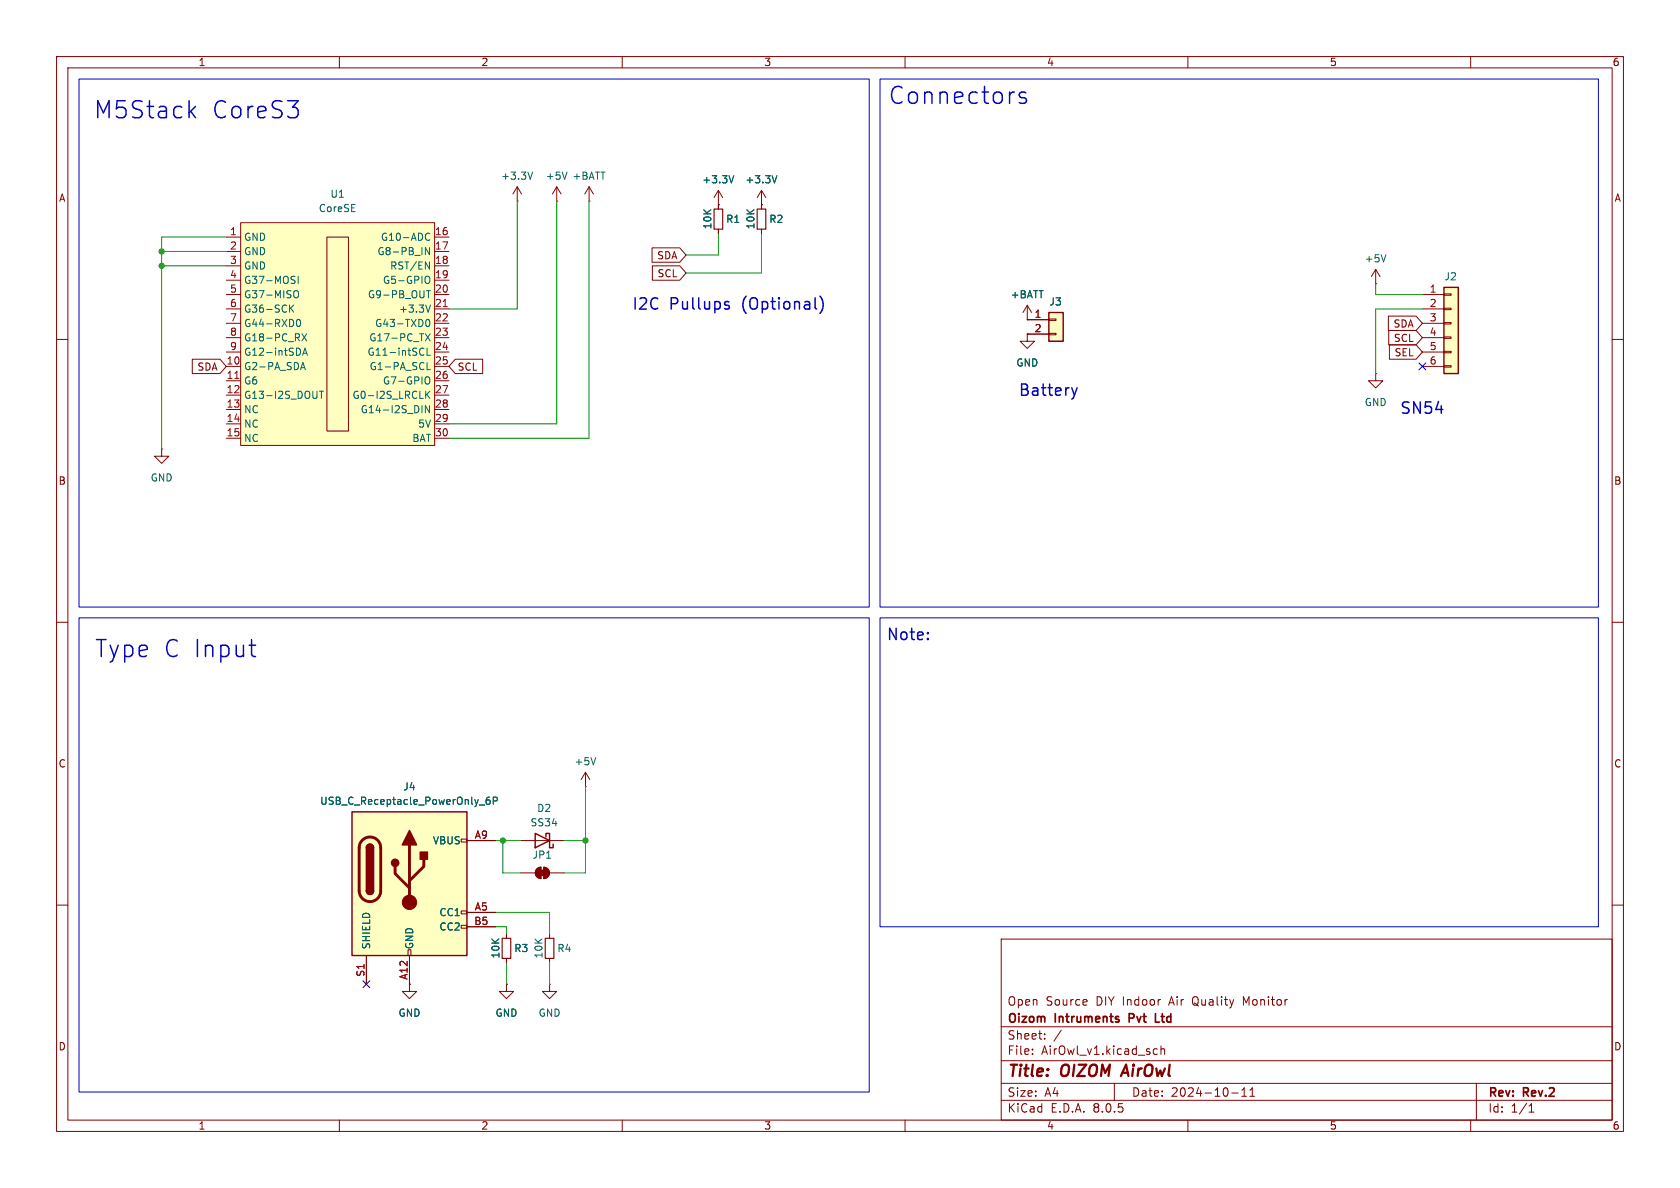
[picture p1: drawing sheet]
<svg xmlns="http://www.w3.org/2000/svg" width="297mm" height="210mm" viewBox="0 0 297 210" stroke-linecap="round" stroke-linejoin="round" font-family="sans-serif">
<g fill="none" stroke="#840000" stroke-width=".18">
<path d="M10 10h277v190h-277zM12 12h273v186h-273zM60 10v2M110 10v2M160 10v2M210 10v2M260 10v2M10 60h2M285 60h2M10 110h2M285 110h2M103.5 139.1h.1"/>
<path d="M103.5 136.5l-.8 1.3M103.5 136.5v2.6M103.5 136.5l.8 1.3M10 160h2M285 160h2M177 166h108v32h-108zM192.1 176.8l.1 .3-.7 .1M60 198v2M110 198v2M160 198v2M177 194.5h108M177 191.5h108"/>
<path d="M177 187.5h108M177 181.5h108M182.5 186.3v.1M182.5 185.5v.1M184.7 183.6v.1M184.7 182.8v.1M187.6 182.1l-1.3 2M197 191.5v3M204 186.3h.6M204 185.5h.6M205.2 185.5l.3-.1 .3 .1 .1 .9M205.2 184.9v1.5"/>
<path d="M210 198v2M217.7 193.2h1.2M219.5 193.8h.9M219.5 192.7l.5-.4v1.5M221 193.8h.8M221 192.7l.4-.4v1.5M260 198v2M261 191.5v6.5M270.3 196.6h.9M270.3 195.5l.4-.4v1.5"/>
</g>
<path d="M199.1 188.2l-.9 2" fill="none" stroke="#840000" stroke-width=".4"/>
<path d="M199.6 180h.6M200.2 179.2h-.6v1.5M204.3 179.2v1.5h.7" fill="none" stroke="#840000" stroke-width=".3"/>
<path d="M105.3 133.9l-.4 1.3" fill="none" stroke="#006464" stroke-width=".18"/>
<path d="M62.2 143.5h20.3v25.4h-20.3z" fill="#ffffc2"/>
<path d="M134.6 36.2v.8M134.6 40.5v.8M81.5 148.3h1v.5h-1zM82.5 148.6h5.1M64.8 168.9v5.1M72.1 167.9h.5v1h-.5zM72.4 168.9v5.1M81.5 163.6h1v.5h-1zM81.5 161h1v.5h-1zM82.5 161.3h5.1M82.5 163.8h5.1" fill="none" stroke="#840000" stroke-width=".18"/>
<path d="M62.2 143.5h20.3v25.4h-20.3zM64.8 157.5a.64 .64 0 0 0 .6 .6 .64 .64 0 0 0 .6-.6M64.8 149.9a.64 .64 0 0 1 .6-.7 .64 .64 0 0 1 .6 .7" fill="none" stroke="#840000" stroke-width=".25"/>
<path d="M64.1 148.5a1.9 1.9 0 0 1 2-.4 1.9 1.9 0 0 1 1.2 1.8v7.6a1.91 1.91 0 0 1-1.9 1.9 1.91 1.91 0 0 1-1.9-1.9v-7.8l.2-.6zM69.8 153.2v1.2l2.6 2.6M72.4 149.4v10.1M74.9 151.9v1.3l-2.5 2.5" fill="none" stroke="#840000" stroke-width=".51"/>
<g fill="#840000" stroke="#840000" stroke-width=".25">
<path d="M64.8 157.5h1.2a.64 .64 0 0 1-.6 .6 .64 .64 0 0 1-.6-.6z"/>
<path d="M64.8 149.9h1.2v7.6h-1.2z"/>
<path d="M65 149.4a.64 .64 0 0 1 .6-.1 .64 .64 0 0 1 .4 .6h-1.2z"/>
<path d="M72.4 146.8l1.3 2.6h-2.6z"/>
<path d="M74.3 150.6h1.3v1.3h-1.3z"/>
<circle cx="69.8" cy="152.5" r=".63"/>
</g>
<circle cx="72.4" cy="159.5" r="1.27" fill="#840000" stroke="#840000" stroke-width=".18"/>
<path d="M84.7 142.3h1M86.5 140.9l-.3 .1a.86 .86 0 0 0 0 1.2l.4-.1 .1-.5-.3-.2-.3 .1-.2 .1M87.2 141.6l.6-.1 .1-.2v-.3l-.7-.1v1.3" fill="none" stroke="#006464" stroke-width=".18"/>
<path d="M133.9 37h1.5v3.5h-1.5z" fill="none" stroke="#840000" stroke-width=".2"/>
<path d="M255.3 50.8h2.5v15.2h-2.5z" fill="#ffffc2"/>
<g fill="none" stroke="#840000" stroke-width=".18">
<path d="M91.4 35.6h.1M91.4 33l-.7 1.3M91.4 33v2.6M91.4 33l.8 1.3M98.4 35.6h.1M98.4 33l-.7 1.3M98.4 33v2.6M98.4 33l.8 1.3M104.1 35.6h.1M104.1 33l-.7 1.3M104.1 33v2.6M104.1 33l.8 1.3"/>
<path d="M127 36.2h.1M127 33.7l-.8 1.2M127 33.7v3.3M127 33.7l.8 1.2M134.6 36.2h.1M134.6 33.7l-.7 1.2M134.6 33.7v2.5M134.6 33.7l.8 1.2M127 40.5v.8M251.5 52.1h3.8M251.5 54.6h3.8M251.5 57.2h3.8"/>
<path d="M251.5 59.7h3.8M255.3 59.6h1.2v.2h-1.2zM255.3 57h1.2v.3h-1.2zM255.3 54.5h1.2v.2h-1.2zM255.3 51.9h1.2v.3h-1.2zM28.6 79.4v1.2h1.2l-1.2 1.3-1.3-1.3h1.3M28.6 79.4h.1M251.5 62.2h3.8M251.5 64.8h3.8M255.3 64.6h1.2v.3h-1.2zM255.3 62.1h1.2v.3h-1.2zM92.1 154.3h2.5"/>
<path d="M92.1 148.6h7.6M94.9 153.6l.7-.3v2a1.01 1.01 0 0 1-.9-.6 1.01 1.01 0 0 1 .2-1.1zM96.1 153.3v2a1.01 1.01 0 0 0 1-1 1.01 1.01 0 0 0-1-1M97.2 154.3h2.5M89.5 165.1v.8M89.5 169.4v.8M97.2 165.1v.8M97.2 169.4v.8"/>
</g>
<path d="M255.3 50.8h2.5v15.2h-2.5zM94.6 147.3l2.6 1.3-2.6 1.3zM96.5 148v-.7h.7v2.6h.6v-.7" fill="none" stroke="#840000" stroke-width=".25"/>
<path d="M94.2 30.4l-.5 1.3M100.2 30.4l-.4 1.3M129.7 31.1l-.4 1.2M137.3 31.1l-.4 1.2" fill="none" stroke="#006464" stroke-width=".18"/>
<g fill="#840000" stroke="#840000" stroke-width=".18">
<path d="M95.4 153.8h1v1h-1z"/>
<path d="M94.9 153.6l.7-.3v2a1.01 1.01 0 0 1-.9-.6 1.01 1.01 0 0 1 .2-1.1z"/>
<path d="M96.1 153.3a1.01 1.01 0 0 1 1 1 1.01 1.01 0 0 1-1 1z"/>
</g>
<path d="M126.2 37h1.6v3.5h-1.6zM88.8 165.9h1.5v3.5h-1.5zM96.4 165.9h1.5v3.5h-1.5z" fill="none" stroke="#840000" stroke-width=".2"/>
<path d="M42.5 39.4h34.3v39.3h-34.3z" fill="#ffffc2"/>
<g fill="none" stroke="#840000" stroke-width=".18">
<path d="M42.5 39.4h34.3v39.3h-34.3zM40 41.9h2.5M40 44.5h2.5M40 47h2.5M40 49.5h2.5M40 52.1h2.5M40 54.6h2.5M40 57.2h2.5M40 59.7h2.5M57.8 41.9h3.8v34.3h-3.8zM76.8 41.9h2.6M76.8 44.5h2.6"/>
<path d="M76.8 47h2.6M76.8 49.5h2.6M76.8 52.1h2.6M76.8 54.6h2.6M76.8 57.2h2.6M76.8 59.7h2.6M181.6 56.5h.1M181.6 54l-.8 1.2M181.6 54v2.5M181.6 54l.8 1.2M40 64.8h2.5M40 67.3h2.5"/>
<path d="M40 69.9h2.5M40 72.4h2.5M40 74.9h2.5M40 77.5h2.5M40 62.2h2.5M76.8 64.8h2.6M76.8 67.3h2.6M76.8 69.9h2.6M76.8 72.4h2.6M76.8 74.9h2.6M76.8 77.5h2.6M76.8 62.2h2.6"/>
<path d="M243.2 66v1.3h1.3l-1.3 1.3-1.3-1.3h1.3M243.2 66h.1M72.4 174v1.3h1.3l-1.3 1.2-1.3-1.2h1.3M72.4 174h.1M89.5 174v1.3h1.3l-1.3 1.2-1.2-1.2h1.2M89.5 174h.1M97.2 174v1.3h1.2l-1.2 1.2-1.3-1.2h1.3M97.2 174h.1"/>
</g>
<g fill="none" stroke="#006464" stroke-width=".18">
<path d="M51.4 54.5l.5 .7M51.7 48.8l.5 .1M51.9 49.5l.3 .2-.3 .4M51.9 53.9l-.7 .7M52 51.6l.2-.2a.43 .43 0 0 1 .6 .4v.4a.43 .43 0 0 1-.3 .4 .43 .43 0 0 1-.5-.1M52.6 56.5h.1a.68 .68 0 0 1 .4 .6 .68 .68 0 0 1-.4 .6 .84 .84 0 0 1-.1-1.2zM52.7 48.8v1.3M53.4 59l.8 1.3M54.2 59l-.8 1.3M75.2 46.3l.7 1.3v-1.3M75.2 59l.8 1.3M75.4 56.6l.2-.1a.68 .68 0 0 1 .4 .6 .68 .68 0 0 1-.4 .6l-.2-.1-.1-.4z"/>
<path d="M75.4 51.4h.7M75.4 41.3l.3-.1 .3 .1M75.4 48.8a.43 .43 0 0 1 .6 .5v.4a.43 .43 0 0 1-.6 .4M75.7 51.4v1.2M75.9 43.8v1.2l-.7-1.2v1.2M76 42.4l-.3 .1-.3-.1M76 59l-.8 1.3M76.1 53.9l-.4 1.3M53.1 61.8v.7M53.3 65h.6M53.5 62.8l.4-1.3 .4 1.3M53.6 64.1l.4 1.2"/>
<path d="M53.6 62.4h.6M56.5 69.2h.7M56.8 69.2v1.2M74.6 61.5l.4 .2M75 62.7l-.4 .1M75.3 69.2v1.2M75.4 66.6a.43 .43 0 0 1 .6 .4v.5a.43 .43 0 0 1-.6 .4M75.4 69.7l.6 .7M75.5 61.5v1.3h.6M75.5 65.3h.6M75.9 71.7v1.3l-.7-1.3v1.3M76 69.2l-.7 .7"/>
</g>
<path d="M78.3 54.2h.8M41.5 66.9h.7" fill="none" stroke="#a90000" stroke-width=".18"/>
<path d="M185.4 55.2h2.6v5.1h-2.6z" fill="#ffffc2"/>
<g fill="none" stroke="#840000" stroke-width=".18">
<path d="M127 36.2h.1M127 36.2v.8M134.6 36.2h.1M134.6 36.2v.8M115.3 43.8h4.9l1.1 1.3-1.1 1.3h-4.9zM115.3 47h4.9l1.1 1.3-1.1 1.2h-4.9zM127 40.5v.8M134.6 40.5v.8M181.6 59.1v1.2h1.3l-1.3 1.3-1.3-1.3h1.3M181.6 59.1h.1M181.6 56.5h.1M181.6 56.5h3.8"/>
<path d="M181.6 59.1h3.8M185.4 58.9h1.3v.3h-1.3zM185.4 56.4h1.3v.2h-1.3zM243.2 50.2h.1M243.2 47.6l-.8 1.3M243.2 47.6v2.6M243.2 47.6l.8 1.3M245.4 55.9h4.9l1.2 1.3-1.2 1.2h-4.9zM245.5 58.4h4.8l1.2 1.3-1.2 1.3h-4.8zM34 63.5h4.9l1.1 1.3-1.1 1.2h-4.9zM80.5 63.5h4.8v2.5h-4.8l-1.1-1.2zM245.6 61h4.7l1.2 1.2-1.2 1.3h-4.7z"/>
<path d="M82.5 148.6h5.1M64.8 168.9v5.1M72.4 174h.1M72.4 168.9v5.1M82.5 161.3h5.1M82.5 163.8h5.1M89.5 174h.1M89.5 165.1v.8M89.5 169.4v.8"/>
</g>
<path d="M185.4 55.2h2.6v5.1h-2.6z" fill="none" stroke="#840000" stroke-width=".25"/>
<path d="M129.7 31.1l-.4 1.2M137.3 31.1l-.4 1.2M245 45l-.4 1.3M84.7 142.3h1M86.5 140.9l-.3 .1a.86 .86 0 0 0 0 1.2l.4-.1 .1-.5-.3-.2-.3 .1-.2 .1M87.2 141.6l.6-.1 .1-.2v-.3l-.7-.1v1.3" fill="none" stroke="#006464" stroke-width=".18"/>
<path d="M145.4 53.2l.1 .5-.1 .8" fill="none" stroke="#0000c2" stroke-width=".25"/>
<path d="M14 14h139.7v93.3h-139.7zM155.6 14h127v93.3h-127zM14 109.2h139.7v83.8h-139.7zM155.6 109.2h127v54.6h-127z" fill="none" stroke="#0000c2" stroke-width=".18"/>
<g fill="none" stroke="#009600" stroke-width=".18">
<path d="M91.4 35.6v19h-12M98.4 35.6v39.3h-19M104.1 35.6v41.9h-24.7M28.6 44.5h11.4M28.6 47h11.4M40 41.9h-11.4v37.5M127 41.3v3.8h-5.7M134.6 41.3v7h-13.3M243.2 50.2v1.9h8.3M251.5 54.6h-8.3v11.4M103.5 139.1v15.2h-3.8M87.6 148.6h4.5"/>
<path d="M88.9 148.6v5.7h3.2M99.7 148.6h3.8M87.6 161.3h9.6v3.8M87.6 163.8h1.9v1.3M89.5 170.2v3.8M97.2 170.2v3.8"/>
</g>
<path d="M250.9 64.2l1.2 1.2M252.1 64.2l-1.2 1.2M64.2 173.4l1.2 1.2M65.4 173.4l-1.2 1.2" fill="none" stroke="#000084" stroke-width=".18"/>
<g fill="#009600" stroke="#009600" stroke-width=".18">
<circle cx="28.6" cy="47" r=".46"/>
<circle cx="28.6" cy="44.5" r=".46"/>
<circle cx="103.5" cy="148.6" r=".46"/>
<circle cx="88.9" cy="148.6" r=".46"/>
</g>
<g font-size="4.2" fill="#0000c2">
<text x="16.5" y="21.3">M5Stack</text>
<text x="37.5" y="21.3">CoreS3</text>
<text x="157" y="18.8">Connectors</text>
<text x="16.7" y="116.6">Type C Input</text>
</g>
<g font-size="2.8" fill="#0000c2">
<text x="111.6" y="55.1">I2C</text>
<text x="118.4" y="55.1">Pullups</text>
<text x="131.4" y="55.1">(Optional)</text>
<text x="180" y="70.3">Battery</text>
<text x="247.4" y="73.5">SN54</text>
<text x="156.6" y="113.5">Note:</text>
</g>
<g font-size="2.8" fill="#840000">
<text x="178" y="190.9">Title:</text>
<text x="187.7" y="190.9">OIZOM</text>
<text x="199.3" y="190.9">AirOwl</text>
</g>
<g font-size="2.1" fill="#840000">
<text x="178" y="178">Open</text>
<text x="184.9" y="178">Source</text>
<text x="193.8" y="178">DIY Indoor</text>
<text x="207" y="178">Air</text>
<text x="211.2" y="178">Quality</text>
<text x="220.3" y="178">Monitor</text>
<text x="178" y="184">Sheet:</text>
<text x="178" y="181.2">Oizom</text>
<text x="186.6" y="181.2">Intruments</text>
<text x="200.3" y="181.2">Pvt</text>
<text x="205.5" y="181.2">Ltd</text>
<text x="178" y="186.7">File:</text>
<text x="184.1" y="186.7">AirOwl_v1.kicad_sch</text>
<text x="178" y="196.9">KiCad</text>
<text x="178" y="194.1">Size:</text>
<text x="184.7" y="194.1">A4</text>
<text x="185.7" y="196.9">E.D.A.</text>
<text x="193.3" y="196.9">8.0.5</text>
<text x="200" y="194.1">Date:</text>
<text x="207" y="194.1">2024-10-11</text>
<text x="263" y="194.3">Rev:</text>
<text x="263" y="196.9">Id:</text>
<text x="267.1" y="196.9">1/1</text>
<text x="269.4" y="194.3">Rev.2</text>
</g>
<g font-size="1.8" fill="#840000">
<text x="35" y="11.9">1</text>
<text x="85" y="11.9">2</text>
<text x="135" y="11.9">3</text>
<text x="185" y="11.9">4</text>
<text x="235" y="11.9">5</text>
<text x="285" y="11.9">6</text>
<text x="10.3" y="35.9">A</text>
<text x="285.3" y="35.9">A</text>
<text x="116.1" y="46">SDA</text>
<text x="116.1" y="49.2">SCL</text>
<text x="246.3" y="58.1">SDA</text>
<text x="34.8" y="65.7">SDA</text>
<text x="80.8" y="65.7">SCL</text>
<text x="246.3" y="60.6">SCL</text>
<text x="246.4" y="63.2">SEL</text>
<text x="10.3" y="85.9">B</text>
<text x="285.3" y="85.9">B</text>
<text x="10.3" y="135.9">C</text>
<text x="285.3" y="135.9">C</text>
<text x="10.3" y="185.9">D</text>
<text x="285.3" y="185.9">D</text>
<text x="35" y="199.9">1</text>
<text x="85" y="199.9">2</text>
<text x="135" y="199.9">3</text>
<text x="185" y="199.9">4</text>
<text x="235" y="199.9">5</text>
<text x="285" y="199.9">6</text>
</g>
<g font-size="1.8" fill="#006464">
<text x="58.3" y="35.2">U1</text>
<text x="88.5" y="32">+3.3V</text>
<text x="96.4" y="32">+5V</text>
<text x="101.1" y="32">+BATT</text>
<text x="124.1" y="32.6">+3.3V</text>
<text x="131.7" y="32.6">+3.3V</text>
<text x="56.3" y="37.7">CoreSE</text>
<text x="126" y="40.6" transform="rotate(-90 126 40.6)">10K</text>
<text x="128.3" y="39.6">R1</text>
<text x="133.6" y="40.6" transform="rotate(-90 133.6 40.6)">10K</text>
<text x="135.9" y="39.6">R2</text>
<text x="43.1" y="42.8">GND</text>
<text x="43.1" y="45.3">GND</text>
<text x="43.1" y="47.9">GND</text>
<text x="66.6" y="45.3">G8-PB_IN</text>
<text x="67.2" y="42.8">G10-ADC</text>
<text x="68.9" y="47.9">RST/EN</text>
<text x="241.2" y="46.6">+5V</text>
<text x="43.1" y="50.4">G37-MOSI</text>
<text x="43.1" y="52.9">G37-MISO</text>
<text x="64.9" y="52.9">G9-PB_OUT</text>
<text x="67.6" y="50.4">G5-GPIO</text>
<text x="178.6" y="52.9">+BATT</text>
<text x="255.3" y="49.8">J2</text>
<text x="43.1" y="55.5">G36-SCK</text>
<text x="43.1" y="58">G44-RXD0</text>
<text x="66.2" y="58">G43-TXD0</text>
<text x="70.4" y="55.5">+3.3V</text>
<text x="185.4" y="54.2">J3</text>
<text x="43.1" y="65.6">G2-PA_SDA</text>
<text x="43.1" y="60.6">G18-PC_RX</text>
<text x="43.1" y="63.1">G12-intSDA</text>
<text x="64.9" y="63.1">G11-intSCL</text>
<text x="65.2" y="60.6">G17-PC_TX</text>
<text x="65.2" y="65.6">G1-PA_SCL</text>
<text x="179.6" y="65">GND</text>
<text x="43.1" y="68.2">G6</text>
<text x="43.1" y="70.7">G13-I2S_DOUT</text>
<text x="62.2" y="70.7">G0-I2S_LRCLK</text>
<text x="67.6" y="68.2">G7-GPIO</text>
<text x="241.2" y="72">GND</text>
<text x="43.1" y="73.3">NC</text>
<text x="43.1" y="75.8">NC</text>
<text x="63.7" y="73.3">G14-I2S_DIN</text>
<text x="73.8" y="75.8">5V</text>
<text x="43.1" y="78.3">NC</text>
<text x="72.8" y="78.3">BAT</text>
<text x="26.5" y="85.3">GND</text>
<text x="101.5" y="135.5">+5V</text>
<text x="56.5" y="142.5">USB_C_Receptacle_PowerOnly_6P</text>
<text x="71.2" y="139.9">J4</text>
<text x="94.9" y="143.7">D2</text>
<text x="76.4" y="149.5">VBUS</text>
<text x="93.7" y="146.3">SS34</text>
<text x="94.1" y="152">JP1</text>
<text x="65.6" y="167.9" transform="rotate(-90 65.6 167.9)">SHIELD</text>
<text x="73.3" y="167.9" transform="rotate(-90 73.3 167.9)">GND</text>
<text x="77.6" y="162.2">CC1</text>
<text x="77.6" y="164.7">CC2</text>
<text x="88.5" y="169.5" transform="rotate(-90 88.5 169.5)">10K</text>
<text x="90.8" y="168.5">R3</text>
<text x="96.1" y="169.5" transform="rotate(-90 96.1 169.5)">10K</text>
<text x="98.4" y="168.5">R4</text>
<text x="70.4" y="179.9">GND</text>
<text x="87.5" y="179.9">GND</text>
<text x="95.1" y="179.9">GND</text>
</g>
<g font-size="1.8" fill="#a90000">
<text x="40.6" y="41.7">1</text>
<text x="76.8" y="41.7">16</text>
<text x="40.6" y="44.2">2</text>
<text x="40.6" y="46.7">3</text>
<text x="76.8" y="44.2">17</text>
<text x="76.8" y="46.7">18</text>
<text x="40.6" y="49.3">4</text>
<text x="40.6" y="51.8">5</text>
<text x="76.8" y="49.3">19</text>
<text x="76.8" y="51.8">20</text>
<text x="252.7" y="51.8">1</text>
<text x="40.6" y="54.4">6</text>
<text x="40.6" y="56.9">7</text>
<text x="40.6" y="59.4">8</text>
<text x="76.8" y="54.4">21</text>
<text x="76.8" y="56.9">22</text>
<text x="76.8" y="59.4">23</text>
<text x="182.8" y="56.3">1</text>
<text x="182.8" y="58.8">2</text>
<text x="252.7" y="54.4">2</text>
<text x="252.7" y="56.9">3</text>
<text x="252.7" y="59.4">4</text>
<text x="40" y="64.5">10</text>
<text x="40.6" y="62">9</text>
<text x="76.8" y="62">24</text>
<text x="76.8" y="64.5">25</text>
<text x="252.7" y="62">5</text>
<text x="252.7" y="64.5">6</text>
<text x="40" y="67.1">11</text>
<text x="40" y="69.6">12</text>
<text x="76.8" y="67.1">26</text>
<text x="76.8" y="69.6">27</text>
<text x="40" y="72.1">13</text>
<text x="40" y="74.7">14</text>
<text x="40" y="77.2">15</text>
<text x="76.8" y="72.1">28</text>
<text x="76.8" y="74.7">29</text>
<text x="76.8" y="77.2">30</text>
<text x="83.8" y="148.3">A9</text>
<text x="83.8" y="161">A5</text>
<text x="83.7" y="163.6">B5</text>
<text x="64.5" y="172.8" transform="rotate(-90 64.5 172.8)">S1</text>
<text x="72.1" y="173.3" transform="rotate(-90 72.1 173.3)">A12</text>
</g>
</svg>
